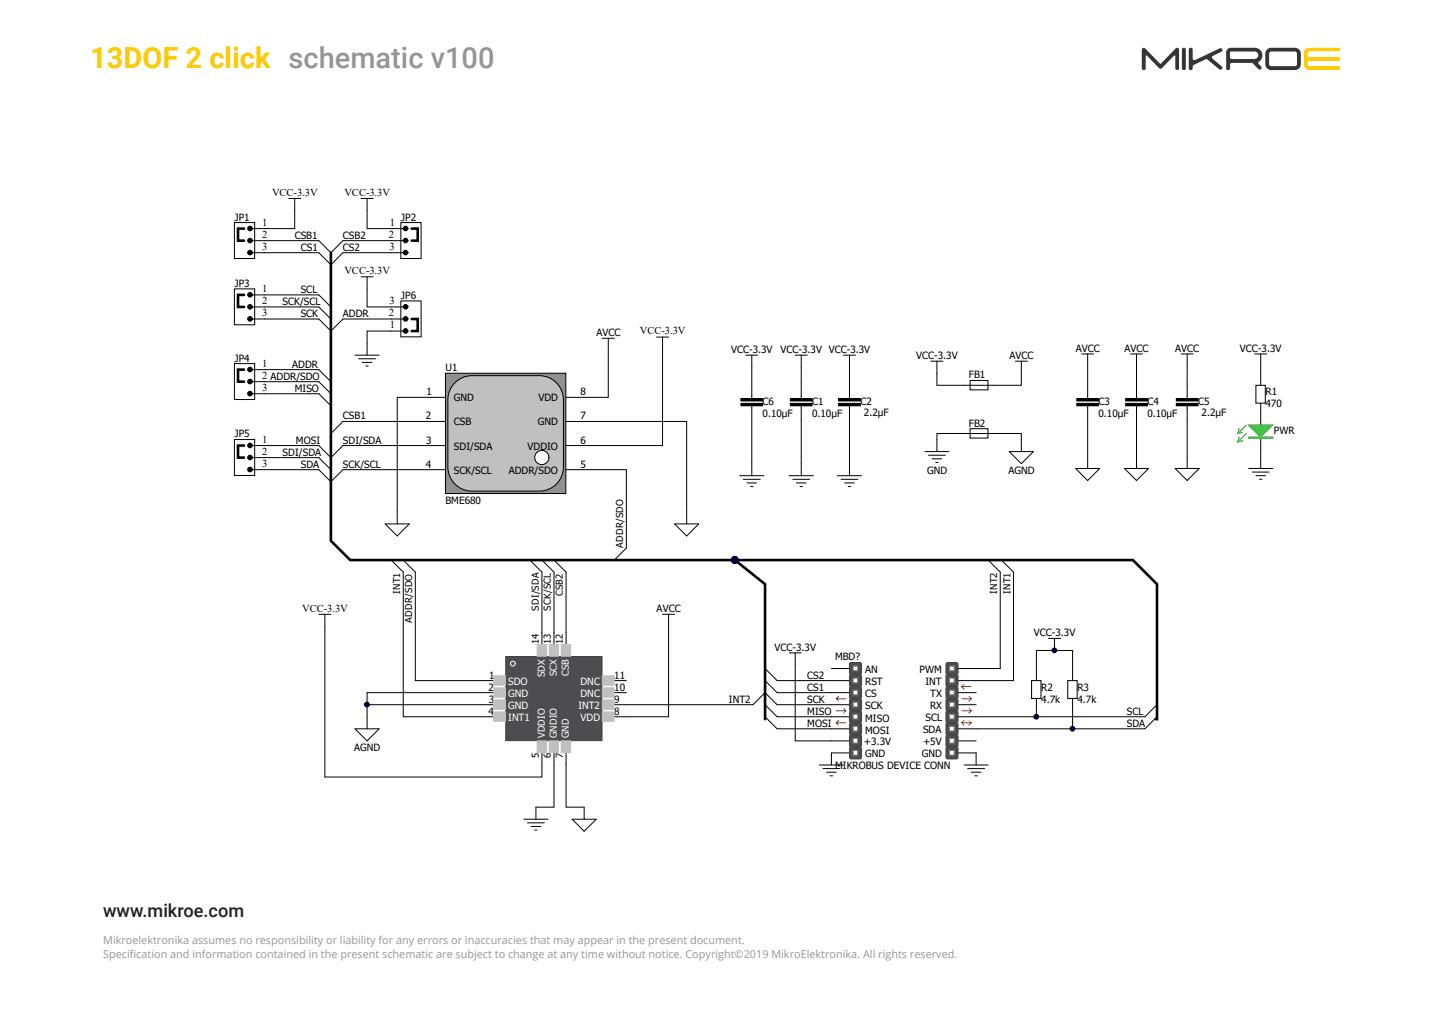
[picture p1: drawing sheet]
<svg xmlns="http://www.w3.org/2000/svg" width="420mm" height="297mm" viewBox="0 0 420 297" stroke-linecap="round" stroke-linejoin="round" font-family="sans-serif">
<path d="M381 14.4l1.3-.5h8.4a.54 .54 0 0 1 .5 .5 .54 .54 0 0 1-.5 .6h-8.6a.9 .9 0 0 0-.5 .8 .9 .9 0 0 0 .5 .8h8.6a.58 .58 0 0 1 .5 .6 .58 .58 0 0 1-.5 .6h-8.6a.8 .8 0 0 0-.5 .8 .8 .8 0 0 0 .7 .7h8.4a.55 .55 0 0 1 .5 .5 .55 .55 0 0 1-.5 .6h-8.4a1.74 1.74 0 0 1-1.8-1.8v-3.3z" fill-rule="evenodd" fill="#ffcb05"/>
<path d="M359 15.1l7.2-.1a1.09 1.09 0 0 1 1.1 1.1 1.09 1.09 0 0 1-1.1 1.1h-6.9l-.3-.5zM358.4 14.2l-.5 1.1v4.6a.58 .58 0 0 0 .6 .5 .58 .58 0 0 0 .5-.5l.1-1.2 .3-.3h5.9l.4 .1a4 4 0 0 0 2.1 1.8l.4-.5-.4-.7a.72 .72 0 0 1-.5-.6 .72 .72 0 0 1 .5-.7 2.22 2.22 0 0 0 .5-2.5 2.22 2.22 0 0 0-2.1-1.4h-6.9zM347.1 14.1l-.1 5.8a.58 .58 0 0 0 .5 .5 .58 .58 0 0 0 .6-.5v-.7l.3-.2 3.7-1.7 3.8 2.9a.57 .57 0 0 0 .7-.1 .57 .57 0 0 0 0-.7l-2.7-2.3-.2-.4 .3-.4 2.5-1.2a.56 .56 0 0 0 .2-.7 .56 .56 0 0 0-.7-.3l-7.3 3.5-.6-.4v-3l-.5-.3zM345.1 14.1l-.1 5.8a.58 .58 0 0 0 .5 .5 .58 .58 0 0 0 .6-.5v-5.5l-.3-.4zM369.8 14.4l.9-.4 7.2-.1a1.74 1.74 0 0 1 1.8 1.8v3a1.74 1.74 0 0 1-1.8 1.7h-6.8a1.74 1.74 0 0 1-1.8-1.7v-3.4zM370.6 15.2l-.2 .5v3l.3 .5 7.2 .1 .6-.3 .1-3.3-.4-.6-7.1-.1zM333.4 14.1l-.1 .4v5.4a.58 .58 0 0 0 .5 .5 .58 .58 0 0 0 .6-.5v-3.5l.3-.2 3.6 3.7 .4 .2 4.2-3.9 .1 3.7a.55 .55 0 0 0 .6 .5 .55 .55 0 0 0 .5-.5v-5.4l-.3-.5-.6 .1-4.5 4.5-4.5-4.5-.4-.2z" fill-rule="evenodd" fill="#343537"/>
<path d="M230.3 190.5h3.6M232.1 190.5v3.5M242.7 219.7v3.5M284.9 219.7v3.5M239.1 223.2h7.1M240.2 224.2h4.9M241.2 225.3h2.9M242.3 226.3h.7M281.4 223.2h7M282.4 224.2h5M283.5 225.3h2.8M284.5 226.3h.7" fill="none" stroke="#000" stroke-width=".29"/>
<path d="M147.6 191.5h28.1v24.6h-28.1z" fill="#4d4d4f" stroke="#443c3e" stroke-width=".29"/>
<g fill="none" stroke="#000" stroke-width=".29">
<path d="M140.6 198.6h7M158.2 184.5v7M161.7 184.5v7M165.2 184.5v7M175.8 198.6h7M140.6 202.1h7M140.6 205.6h7M140.6 209.1h7M158.2 216.1v7.1M161.7 216.1v7.1M165.2 216.1v7.1M175.8 202.1h7"/>
<path d="M175.8 205.6h7M175.8 209.1h7"/>
</g>
<circle cx="149.7" cy="193.6" r=".7" fill="none" stroke="#fff" stroke-width=".29"/>
<g fill="#c0c0c0" stroke="#c0c0c0" stroke-width=".29">
<path d="M144.1 197.2h3.4v2.7h-3.4z"/>
<path d="M144.1 200.7h3.4v2.7h-3.4z"/>
<path d="M144.1 204.2h3.4v2.7h-3.4z"/>
<path d="M144.1 207.7h3.4v2.8h-3.4z"/>
<path d="M156.8 216.1h2.7v3.5h-2.7z"/>
<path d="M160.3 216.1h2.7v3.5h-2.7z"/>
<path d="M163.8 216.1h2.8v3.5h-2.8z"/>
<path d="M175.8 207.7h3.4v2.8h-3.4z"/>
<path d="M175.8 204.2h3.4v2.7h-3.4z"/>
<path d="M175.8 200.7h3.4v2.7h-3.4z"/>
<path d="M175.8 197.2h3.4v2.7h-3.4z"/>
<path d="M156.8 188h2.7v3.5h-2.7z"/>
<path d="M160.3 188h2.7v3.5h-2.7z"/>
<path d="M163.8 188h2.8v3.5h-2.8z"/>
</g>
<path d="M130 108.9h35.1v35.1h-35.1z" fill="#918e92" stroke="#000" stroke-width=".29"/>
<path d="M132.4 112a7 7 0 0 1 5.4-2.4h19.6a7 7 0 0 1 7 7v19.7a7 7 0 0 1-7 7h-19.6a7 7 0 0 1-7.1-7v-19.7a7 7 0 0 1 1.7-4.6z" fill="#c0c0c0"/>
<path d="M126.5 115.9h3.5M132.4 112a7 7 0 0 1 5.4-2.4h19.6a7 7 0 0 1 7 7v19.7a7 7 0 0 1-7 7h-19.6a7 7 0 0 1-7.1-7v-19.7a7 7 0 0 1 1.7-4.6zM165.2 115.9h3.5M126.5 130h3.5M126.5 137h3.5M126.5 123h3.5M165.2 130h3.5M165.2 137h3.5M165.2 123h3.5" fill="none" stroke="#000" stroke-width=".29"/>
<circle cx="158.1" cy="133.5" r="2.08" fill="#fff" stroke="#000" stroke-width=".29"/>
<g fill="none" stroke="#000" stroke-width=".29">
<path d="M84.3 57.9h3.5M86 57.9v3.5M105.4 57.9h3.5M107.1 57.9v3.5M68.4 64.9h5.9v10.5h-5.9zM73.7 66.7h3.5M73.7 70.2h3.5M73.7 73.7h3.5M114.2 66.7h3.5M114.2 70.2h3.5M114.2 73.7h3.5M117 64.9h5.9v10.5h-5.9z"/>
<path d="M68.4 84.3h5.9v10.5h-5.9zM73.7 93.1h3.5M73.7 89.6h3.5M73.7 86h3.5M100.1 93.1l-3.5 3.5M105.4 80.8h3.5M107.1 80.8v3.5M114.2 96.6h3.5M114.2 93.1h3.5M114.2 89.6h3.5M117 87.8h5.9v10.5h-5.9zM191.6 98.3h3.5"/>
<path d="M193.4 98.3v3.6M68.4 106.1h5.9v10.5h-5.9zM73.7 107.8h3.5M73.7 111.4h3.5M73.7 114.9h3.5M103.6 103.6h7.1M104.7 104.7h4.9M105.7 105.7h2.8M106.8 106.8h.7M107.1 100.1v3.5M232.1 103.6h3.5M233.9 103.6v3.5"/>
<path d="M244.8 117.7h6.3v.7h-6.3zM244.8 116.3h6.3v.7h-6.3zM246.2 103.6h3.5M247.9 103.6v3.5M247.9 112.1v4.2M247.9 118.4v4.2M271.7 105.4h3.5M273.5 105.4v3.5M281.4 112.4h8.8M283.1 111h5.2v2.7h-5.2zM296.3 105.4h3.6M298.1 105.4v3.5"/>
<path d="M315.7 103.3h3.5M317.5 103.3v3.5M343.3 117.7h6.4v.7h-6.4zM343.3 116.3h6.4v.7h-6.4zM344.7 103.3h3.6M346.5 103.3v3.5M346.5 112.1v4.2M346.5 118.4v4.2M68.4 128.2h5.9v10.5h-5.9zM73.7 130h3.5M73.7 133.5h3.5M73.7 137h3.5"/>
<path d="M100.1 137l-3.5 3.5M100.1 130l-3.5 3.5M100.1 123l-3.5 3.5M230.3 138.8h7.1M231.4 139.8h4.9M233.9 135.3v3.5M244.4 138.8h7.1M245.5 139.8h4.9M247.9 135.3v3.5M269.9 131.8h7.1M271 132.8h4.9M272 133.9h2.9"/>
<path d="M273.1 134.9h.7M273.5 128.2v3.6M281.4 126.5h8.8M283.1 125.1h5.2v2.7h-5.2zM294.6 131.8h7l-3.5 3.5zM298.1 128.2v3.6M313.9 136.7h7.1l-3.5 3.5zM317.5 133.2v3.5M343 136.7h7l-3.5 3.5zM346.5 133.2v3.5M368 120.5v3.5M368 127.5v3.5"/>
<path d="M182.8 159.9l-3.5 3.5M232.4 140.9h2.9M233.5 141.9h.7M246.5 140.9h2.8M247.6 141.9h.7M93.1 179.2h3.5M94.8 179.2v3.5M114.2 163.4l3.5 3.5M117.7 163.4l3.5 3.5M193.4 179.2h3.5M195.1 179.2v3.5M288.4 163.4l3.5 3.5"/>
<path d="M292.3 163.4l3.5 3.5M223.3 195l3.5 3.6M223.3 198.6l3.5 3.5M301.1 198.6h2.7v5.2h-2.7zM302.5 196.8v1.8M306 186.3h3.5M307.8 186.3v3.5M311.6 198.6h2.8v5.2h-2.8zM313.1 196.8v1.8M103.6 212.6h7.1l-3.6 3.5zM107.1 209.1v3.5M219.8 205.6l3.5-3.5 3.5 3.5"/>
<path d="M223.3 205.6l3.5 3.5M223.3 209.1l3.5 3.5M302.5 203.8v1.8M313.1 203.8v1.8M337.7 205.6l-3.5 3.5M337.7 209.1l-3.5 3.5M152.9 239h7M156.4 235.5v3.5M167 239h7l-3.5 3.5zM170.5 235.5v3.5M154 240.1h4.9M155 241.1h2.8"/>
<path d="M156.1 242.2h.7"/>
</g>
<circle cx="307.7" cy="189.7" r=".67" fill="#000080" stroke="#000080" stroke-width=".29"/>
<path d="M71.2 66.7h-1.7v3.5h1.7M120.2 66.7h1.7v3.5h-1.7M71.2 86h-1.7v3.6h1.7M120.2 93.1h1.7v3.5h-1.7M71.2 107.8h-1.7v3.6h1.7M71.2 130h-1.7v3.5h1.7" fill="none" stroke="#000" stroke-width=".76"/>
<g fill="#000" stroke="#000" stroke-width=".29">
<path d="M72.5 66.2a.67 .67 0 0 0 .2 1.1 .67 .67 0 0 0 .9-.6h-.6h.6l-.4-.6zM73 66.7h.6z" fill-rule="evenodd"/>
<path d="M72.5 69.7a.67 .67 0 0 0 .2 1.1 .67 .67 0 0 0 .9-.6h-.6h.6l-.4-.6zM73 70.2h.6z" fill-rule="evenodd"/>
<path d="M72.5 73.2a.67 .67 0 0 0 .2 1.1 .67 .67 0 0 0 .9-.6h-.6h.6l-.4-.6zM73 73.7h.6z" fill-rule="evenodd"/>
<path d="M117.9 66.2a.67 .67 0 0 0 .2 1.1 .67 .67 0 0 0 .9-.6h-.6h.6l-.3-.6zM118.4 66.7h.6z" fill-rule="evenodd"/>
<path d="M117.9 69.7a.67 .67 0 0 0 .2 1.1 .67 .67 0 0 0 .9-.6h-.6h.6l-.3-.6zM118.4 70.2h.6z" fill-rule="evenodd"/>
<path d="M117.9 73.2a.67 .67 0 0 0 .2 1.1 .67 .67 0 0 0 .9-.6h-.6h.6l-.3-.6zM118.4 73.7h.6z" fill-rule="evenodd"/>
<path d="M72.5 85.5a.67 .67 0 0 0 .2 1.1 .67 .67 0 0 0 .9-.6h-.6h.6l-.4-.6zM73 86h.6z" fill-rule="evenodd"/>
<path d="M72.5 89a.67 .67 0 0 0 .2 1.1 .67 .67 0 0 0 .9-.6h-.6h.6l-.4-.6zM73 89.5h.6z" fill-rule="evenodd"/>
<path d="M72.5 92.5a.67 .67 0 0 0 .2 1.1 .67 .67 0 0 0 .9-.5l-.6-.1 .6 .1-.4-.7zM73 93l.6 .1z" fill-rule="evenodd"/>
<path d="M117.9 96.1a.67 .67 0 0 0 .2 1.1 .67 .67 0 0 0 .9-.6h-.6h.6l-.3-.7zM118.4 96.6h.6z" fill-rule="evenodd"/>
<path d="M117.9 92.5a.67 .67 0 0 0 .2 1.1 .67 .67 0 0 0 .9-.5l-.6-.1 .6 .1-.3-.7zM118.4 93l.6 .1z" fill-rule="evenodd"/>
<path d="M117.9 89a.67 .67 0 0 0 .2 1.1 .67 .67 0 0 0 .9-.6h-.6h.6l-.3-.6zM118.4 89.5h.6z" fill-rule="evenodd"/>
<path d="M72.5 107.3a.67 .67 0 0 0 .2 1.1 .67 .67 0 0 0 .9-.6h-.6h.6l-.4-.6zM73 107.8h.6z" fill-rule="evenodd"/>
<path d="M72.5 110.8a.67 .67 0 0 0 .2 1.1 .67 .67 0 0 0 .9-.5l-.6-.1 .6 .1-.4-.7zM73 111.3l.6 .1z" fill-rule="evenodd"/>
<path d="M72.5 114.3a.67 .67 0 0 0 .2 1.1 .67 .67 0 0 0 .9-.5l-.6-.1 .6 .1-.4-.7zM73 114.8l.6 .1z" fill-rule="evenodd"/>
<path d="M72.5 129.5a.67 .67 0 0 0 .2 1.1 .67 .67 0 0 0 .9-.6h-.6h.6l-.4-.6zM73 130h.6z" fill-rule="evenodd"/>
<path d="M72.5 133a.67 .67 0 0 0 .2 1.1 .67 .67 0 0 0 .9-.6h-.6h.6l-.4-.6zM73 133.5h.6z" fill-rule="evenodd"/>
<path d="M72.5 136.5a.67 .67 0 0 0 .2 1.1 .67 .67 0 0 0 .9-.6h-.6h.6l-.4-.6zM73 137h.6z" fill-rule="evenodd"/>
</g>
<g fill="none" stroke="#030000" stroke-width=".29">
<path d="M93.1 73.7l3.5 3.5 3.5-3.5M93.1 70.2l3.5 3.5 3.5-3.5M93.1 86l3.5 3.6M93.1 89.6l3.5 3.5M93.1 93.1l3.5 3.5M93.1 107.8l3.5 3.6M93.1 111.4l3.5 3.5M93.1 114.9l3.5 3.5M93.1 130l3.5 3.5M93.1 133.5l3.5 3.5M93.1 137l3.5 3.5M154.7 163.4l3.5 3.5"/>
<path d="M158.2 163.4l3.5 3.5M161.7 163.4l3.5 3.5"/>
</g>
<g fill="#000">
<path d="M244.8 117.7h6.3v.7h-6.3z" fill-rule="evenodd"/>
<path d="M244.8 116.3h6.3v.7h-6.3z" fill-rule="evenodd"/>
<path d="M343.3 117.7h6.4v.7h-6.4z" fill-rule="evenodd"/>
<path d="M343.3 116.3h6.4v.7h-6.4z" fill-rule="evenodd"/>
</g>
<path d="M364.4 127.7h7.1" fill="none" stroke="#00bf00" stroke-width=".35"/>
<path d="M364.4 127.5h7.1v.4h-7.1z" fill="none" stroke="#00bf00" stroke-width=".29"/>
<path d="M364.4 124h7.1l-3.5 3.5z" fill="#00bf00"/>
<path d="M361.6 127.5l-.3 1.4M361.6 125.1l-.3 1.4M363.7 126.5l-2.4 2.4 1.4-.3M363.7 124l-2.4 2.5 1.4-.4M364.4 124h7.1l-3.5 3.5z" fill="none" stroke="#00bf00" stroke-width=".29"/>
<g fill="none" stroke="#000" stroke-width=".29">
<path d="M77.2 73.7h15.9M77.2 70.2h15.9M86 61.4v5.3h-8.8M100.1 73.7h14.1M100.1 70.2h14.1M107.1 61.4v5.3h7.1M77.2 86h15.9M77.2 89.6h15.9M77.2 93.1h15.9M100.1 93.1h14.1M107.1 84.3v5.3h7.1M114.2 96.6h-7.1v3.5"/>
<path d="M175.8 98.7h3.5M177.5 98.7v17.2h-8.8M77.2 111.4h15.9M77.2 114.9h15.9M77.2 107.8h15.9M126.5 115.9h-10.6v37M193.4 101.9v28.1h-24.7M216.3 117.7h6.3v.7h-6.3zM216.3 116.3h6.3v.7h-6.3zM217.7 103.6h3.5M219.4 103.6v12.7M219.4 118.4v20.4"/>
<path d="M230.7 117.7h6.3v.7h-6.3zM230.7 116.3h6.3v.7h-6.3zM233.9 107.1v9.2M233.9 118.4v16.9M247.9 107.1v5M273.5 108.9v3.5h7.9M298.1 108.9v3.5h-7.9M314.3 117.7h6.3v.7h-6.3zM314.3 116.3h6.3v.7h-6.3zM317.5 106.8v9.5M317.5 118.4v14.8M328.5 117.7h6.4v.7h-6.4z"/>
<path d="M328.5 116.3h6.4v.7h-6.4zM330 103.3h3.5M331.7 103.3v13M331.7 118.4v18.3M346.5 106.8v5.3M366.2 103.3h3.5M368 103.3v7.4M368 119.4v1.1M77.2 133.5h15.9M77.2 137h15.9M77.2 130h15.9M100.1 123h26.4"/>
<path d="M100.1 137h26.4M100.1 130h26.4M168.7 123h31.7v29.9M168.7 137h14.1v22.9M215.9 138.8h7M217 139.8h4.9M247.9 122.6v12.7M281.4 126.5h-7.9v1.7M290.2 126.5h7.9v1.7M328.2 136.7h7l-3.5 3.5zM346.5 122.6v10.6M364.4 136.7h7.1"/>
<path d="M365.5 137.7h4.9M366.6 138.8h2.8M367.6 139.8h.7M368 131v5.7M112.4 152.9h7.1l-3.6 3.5zM196.9 152.9h7l-3.5 3.5zM218 140.9h2.8M219.1 141.9h.7M117.7 166.9v42.2h22.9M121.2 166.9v31.7h19.4M158.2 166.9v17.6M161.7 166.9v17.6"/>
<path d="M165.2 166.9v17.6M291.9 166.9v28.1h-12.3M295.8 166.9v31.7h-16.2M94.8 182.7v44h63.4v-3.5M195.1 182.7v26.4h-12.3M226.8 198.6h21.1M232.1 194v22.1h15.8M242.7 195h5.2M302.5 196.8v-7h10.6v7M107.1 205.6h33.5M140.6 202.1h-33.5v7M182.8 205.6h37"/>
<path d="M226.8 205.6h21.1M226.8 202.1h21.1M226.8 209.1h21.1M226.8 212.6h21.1M242.7 219.7h5.2M279.6 205.6h5.3M279.6 202.1h5.3M279.6 209.1h22.9M279.6 212.6h33.5M279.6 216.1h5.3M279.6 219.7h5.3M302.5 205.6v3.5h31.7"/>
<path d="M313.1 205.6v7h21.1M161.7 223.2v12.3h-5.3M165.2 223.2v12.3h5.3"/>
</g>
<g fill="#000">
<path d="M216.3 117.7h6.3v.7h-6.3z" fill-rule="evenodd"/>
<path d="M216.3 116.3h6.3v.7h-6.3z" fill-rule="evenodd"/>
<path d="M230.7 117.7h6.3v.7h-6.3z" fill-rule="evenodd"/>
<path d="M230.7 116.3h6.3v.7h-6.3z" fill-rule="evenodd"/>
<path d="M314.3 117.7h6.3v.7h-6.3z" fill-rule="evenodd"/>
<path d="M314.3 116.3h6.3v.7h-6.3z" fill-rule="evenodd"/>
<path d="M328.5 117.7h6.4v.7h-6.4z" fill-rule="evenodd"/>
<path d="M328.5 116.3h6.4v.7h-6.4z" fill-rule="evenodd"/>
</g>
<g fill="#000080" stroke="#000080" stroke-width=".29">
<circle cx="307.7" cy="189.7" r=".67"/>
<circle cx="107.1" cy="205.6" r=".67"/>
<circle cx="302.5" cy="209.1" r=".67"/>
<circle cx="313" cy="212.6" r=".67"/>
<circle cx="214.5" cy="163.4" r="1.02"/>
</g>
<path d="M96.6 73.7v84.1l5.6 5.6h112.3l8.8 7v39.4M214.5 163.4h116.2l7 7v39.4h-.4" fill="none" stroke="#000" stroke-width=".76"/>
<path d="M247.9 193.6l.4-.3h2.8l.4 .3v2.9l-.4 .3h-2.8l-.4-.3z" fill-rule="evenodd" fill="#4d4d4f"/>
<path d="M247.9 193.6l.4-.3h2.8l.4 .3v2.9l-.4 .3h-2.8l-.4-.3z" fill="none" stroke="#443c3e" stroke-width=".29"/>
<path d="M247.9 197.2l.4-.4h2.8l.4 .4v2.8l-.4 .3h-2.8l-.4-.3z" fill-rule="evenodd" fill="#4d4d4f"/>
<path d="M247.9 197.2l.4-.4h2.8l.4 .4v2.8l-.4 .3h-2.8l-.4-.3z" fill="none" stroke="#443c3e" stroke-width=".29"/>
<g fill="#fff" stroke="#808080" stroke-width=".29">
<path d="M249 194.3h1.3v1.4h-1.3z"/>
<path d="M249 197.9h1.3v1.3h-1.3z"/>
</g>
<path d="M247.9 200.7l.4-.4h2.8l.4 .4v2.8l-.4 .3h-2.8l-.4-.3z" fill-rule="evenodd" fill="#4d4d4f"/>
<path d="M247.9 200.7l.4-.4h2.8l.4 .4v2.8l-.4 .3h-2.8l-.4-.3z" fill="none" stroke="#443c3e" stroke-width=".29"/>
<path d="M247.9 204.2l.4-.4h2.8l.4 .4v2.8l-.4 .4h-2.8l-.4-.4z" fill-rule="evenodd" fill="#4d4d4f"/>
<path d="M247.9 204.2l.4-.4h2.8l.4 .4v2.8l-.4 .4h-2.8l-.4-.4z" fill="none" stroke="#443c3e" stroke-width=".29"/>
<g fill="#fff" stroke="#808080" stroke-width=".29">
<path d="M249 201.4h1.3v1.3h-1.3z"/>
<path d="M249 204.9h1.3v1.3h-1.3z"/>
</g>
<path d="M247.9 207.7l.4-.3h2.8l.4 .3v2.8l-.4 .4h-2.8l-.4-.4z" fill-rule="evenodd" fill="#4d4d4f"/>
<path d="M247.9 207.7l.4-.3h2.8l.4 .3v2.8l-.4 .4h-2.8l-.4-.4z" fill="none" stroke="#443c3e" stroke-width=".29"/>
<path d="M247.9 211.2l.4-.3h2.8l.4 .3v2.8l-.4 .4h-2.8l-.4-.4z" fill-rule="evenodd" fill="#4d4d4f"/>
<path d="M247.9 211.2l.4-.3h2.8l.4 .3v2.8l-.4 .4h-2.8l-.4-.4z" fill="none" stroke="#443c3e" stroke-width=".29"/>
<g fill="#fff" stroke="#808080" stroke-width=".29">
<path d="M249 208.4h1.3v1.3h-1.3z"/>
<path d="M249 211.9h1.3v1.4h-1.3z"/>
</g>
<path d="M247.9 214.7l.4-.3h2.8l.4 .3v2.9l-.4 .3h-2.8l-.4-.3z" fill-rule="evenodd" fill="#4d4d4f"/>
<path d="M247.9 214.7l.4-.3h2.8l.4 .3v2.9l-.4 .3h-2.8l-.4-.3z" fill="none" stroke="#443c3e" stroke-width=".29"/>
<path d="M247.9 218.3l.4-.4h2.8l.4 .4v2.8l-.4 .3h-2.8l-.4-.3z" fill-rule="evenodd" fill="#4d4d4f"/>
<path d="M247.9 218.3l.4-.4h2.8l.4 .4v2.8l-.4 .3h-2.8l-.4-.3z" fill="none" stroke="#443c3e" stroke-width=".29"/>
<g fill="#fff" stroke="#808080" stroke-width=".29">
<path d="M249 215.4h1.3v1.4h-1.3z"/>
<path d="M249 219h1.3v1.3h-1.3z"/>
</g>
<path d="M276.1 193.6l.3-.3h2.9l.3 .3v2.9l-.3 .3h-2.9l-.3-.3z" fill-rule="evenodd" fill="#4d4d4f"/>
<path d="M276.4 193.3h2.9l.3 .3v2.9l-.3 .3h-2.9l-.3-.3v-2.9z" fill="none" stroke="#443c3e" stroke-width=".29"/>
<path d="M276.1 197.2l.3-.4h2.9l.3 .4v2.8l-.3 .3h-2.9l-.3-.3z" fill-rule="evenodd" fill="#4d4d4f"/>
<path d="M276.4 196.8h2.9l.3 .4v2.8l-.3 .3h-2.9l-.3-.3v-2.8z" fill="none" stroke="#443c3e" stroke-width=".29"/>
<g fill="#fff" stroke="#808080" stroke-width=".29">
<path d="M277.2 194.3h1.3v1.4h-1.3z"/>
<path d="M277.2 197.9h1.3v1.3h-1.3z"/>
</g>
<path d="M276.1 200.7l.3-.4h2.9l.3 .4v2.8l-.3 .3h-2.9l-.3-.3z" fill-rule="evenodd" fill="#4d4d4f"/>
<path d="M276.1 200.7l.3-.4h2.9l.3 .4v2.8l-.3 .3h-2.9l-.3-.3z" fill="none" stroke="#443c3e" stroke-width=".29"/>
<path d="M276.1 204.2l.3-.4h2.9l.3 .4v2.8l-.3 .4h-2.9l-.3-.4z" fill-rule="evenodd" fill="#4d4d4f"/>
<path d="M276.4 203.8h2.9l.3 .4v2.8l-.3 .4h-2.9l-.3-.4v-2.8z" fill="none" stroke="#443c3e" stroke-width=".29"/>
<g fill="#fff" stroke="#808080" stroke-width=".29">
<path d="M277.2 201.4h1.3v1.3h-1.3z"/>
<path d="M277.2 204.9h1.3v1.3h-1.3z"/>
</g>
<path d="M276.1 207.7l.3-.3h2.9l.3 .3v2.8l-.3 .4h-2.9l-.3-.4z" fill-rule="evenodd" fill="#4d4d4f"/>
<path d="M276.4 207.4h2.9l.3 .3v2.8l-.3 .4h-2.9l-.3-.4v-2.8z" fill="none" stroke="#443c3e" stroke-width=".29"/>
<path d="M276.1 211.2l.3-.3h2.9l.3 .3v2.8l-.3 .4h-2.9l-.3-.4z" fill-rule="evenodd" fill="#4d4d4f"/>
<path d="M276.4 210.9h2.9l.3 .3v2.8l-.3 .4h-2.9l-.3-.4v-2.8z" fill="none" stroke="#443c3e" stroke-width=".29"/>
<g fill="#fff" stroke="#808080" stroke-width=".29">
<path d="M277.2 208.4h1.3v1.3h-1.3z"/>
<path d="M277.2 211.9h1.3v1.4h-1.3z"/>
</g>
<path d="M276.1 214.7l.3-.3h2.9l.3 .3v2.9l-.3 .3h-2.9l-.3-.3z" fill-rule="evenodd" fill="#4d4d4f"/>
<path d="M276.1 214.7l.3-.3h2.9l.3 .3v2.9l-.3 .3h-2.9l-.3-.3z" fill="none" stroke="#443c3e" stroke-width=".29"/>
<path d="M276.1 218.3l.3-.4h2.9l.3 .4v2.8l-.3 .3h-2.9l-.3-.3z" fill-rule="evenodd" fill="#4d4d4f"/>
<path d="M276.1 218.3l.3-.4h2.9l.3 .4v2.8l-.3 .3h-2.9l-.3-.3z" fill="none" stroke="#443c3e" stroke-width=".29"/>
<g fill="#fff" stroke="#808080" stroke-width=".29">
<path d="M277.2 215.4h1.3v1.4h-1.3z"/>
<path d="M277.2 219h1.3v1.3h-1.3z"/>
</g>
<g fill="none" stroke="#ee0e22" stroke-width=".29">
<path d="M281.4 199.6l-.7 .7M244.1 207.4h2.8l-.7 .7M244.8 210.2l-.7 .7M244.8 203.1l-.7 .7M246.2 206.7l.7 .7M246.9 210.9h-2.8l.7 .7M246.9 203.8h-2.8l.7 .7M280.7 203.8h2.8l-.7 .7M280.7 207.4h2.8l-.7 .7M280.7 210.9h2.8l-.7 .7M280.7 210.9l.7 .7M281.4 210.2l-.7 .7"/>
<path d="M282.8 203.1l.7 .7M282.8 206.7l.7 .7M282.8 210.2l.7 .7M283.5 200.3h-2.8l.7 .7"/>
</g>
<path d="M366.6 112.4h2.7v5.2h-2.7zM368 110.7v1.7M368 117.7v1.7" fill="none" stroke="#000" stroke-width=".29"/>
<text font-size="8.5" fill="#ffcb05" x="26.4" y="19.9">13DOF 2 click schematic v100</text>
<text font-size="5.3" fill="#231f20" x="30.1" y="267.5">www.mikroe.com</text>
<g font-size="3.2" fill="#939598">
<text x="30.1" y="275.6">Mikroelektronika assumes no responsibility or liability for any errors or inaccuracies that may appear in the present document.</text>
<text x="30.1" y="279.4">Specif</text>
<text x="37.9" y="279.4">ication and information contained in the present schematic are subject to change at any time without notice. Copyright©2019 MikroElektronika. All rights reserved.</text>
</g>
<g font-size="3.1">
<text x="79.4" y="57.1">VCC-3.3V</text>
<text x="100.6" y="57.1">VCC-3.3V</text>
<text x="76.5" y="65.9">1</text>
<text x="113.8" y="65.9">1</text>
<text x="76.5" y="69.5">2</text>
<text x="113.5" y="69.5">2</text>
<text x="76.5" y="73">3</text>
<text x="113.6" y="73">3</text>
<text x="100.6" y="80">VCC-3.3V</text>
<text x="76.5" y="85.3">1</text>
<text x="76.5" y="88.8">2</text>
<text x="113.6" y="88.8">3</text>
<text x="76.5" y="92.3">3</text>
<text x="113.5" y="92.3">2</text>
<text x="113.8" y="95.8">1</text>
<text x="186.8" y="97.6">VCC-3.3V</text>
<text x="76.5" y="107.1">1</text>
<text x="76.5" y="110.6">2 ADDR/SDO</text>
<text x="76.5" y="114.1">3</text>
<text x="76.5" y="129.2">1</text>
<text x="76.5" y="132.8">2</text>
<text x="76.5" y="136.3">3</text>
<text x="88.2" y="178.5">VCC-3.3V</text>
</g>
<g font-size="2.9">
<text x="68.4" y="64.3">JP1</text>
<text x="117" y="64.3">JP2</text>
<text x="86" y="69.6">CSB1</text>
<text x="100.1" y="69.6">CSB2</text>
<text x="87.8" y="73.1">CS1</text>
<text x="100.1" y="73.1">CS2</text>
<text x="68.4" y="83.7">JP3</text>
<text x="82.5" y="89">SCK/SCL</text>
<text x="87.8" y="85.4">SCL</text>
<text x="117" y="87.2">JP6</text>
<text x="87.8" y="92.5">SCK</text>
<text x="100.1" y="92.5">ADDR</text>
<text x="174.1" y="98.1">AVCC</text>
<text x="68.4" y="105.5">JP4</text>
<text x="85.3" y="107.2">ADDR</text>
<text x="213.4" y="103">VCC-3.3V</text>
<text x="227.8" y="103">VCC-3.3V VCC-3.3V</text>
<text x="267.4" y="104.8">VCC-3.3V</text>
<text x="294.6" y="104.8">AVCC</text>
<text x="314" y="102.7">AVCC</text>
<text x="328.2" y="102.7">AVCC</text>
<text x="343" y="102.7">AVCC</text>
<text x="361.9" y="102.7">VCC-3.3V</text>
<text x="130" y="108.3">U1</text>
<text x="282.8" y="110.4">FB1</text>
<text x="86" y="114.3">MISO</text>
<text x="124.5" y="115.3">1</text>
<text x="132.5" y="117.1">GND</text>
<text x="157.2" y="117.1">VDD</text>
<text x="169.4" y="115.3">8</text>
<text x="222.6" y="118.1">C6</text>
<text x="237" y="118.1">C1</text>
<text x="251.1" y="118.1">C2</text>
<text x="320.6" y="118.1">C3</text>
<text x="334.9" y="118.1">C4</text>
<text x="349.7" y="118.1">C5</text>
<text x="369.4" y="115.3">R1</text>
<text x="369.4" y="118.8">470</text>
<text x="100.1" y="122.4">CSB1</text>
<text x="124.3" y="122.4">2</text>
<text x="132.5" y="124.1">CSB</text>
<text x="157" y="124.1">GND</text>
<text x="169.4" y="122.4">7</text>
<text x="222.6" y="121.7">0.10µF</text>
<text x="237" y="121.7">0.10µF</text>
<text x="252.2" y="121.3">2.2µF</text>
<text x="282.8" y="124.5">FB2</text>
<text x="320.6" y="121.7">0.10µF</text>
<text x="334.9" y="121.7">0.10µF</text>
<text x="350.7" y="121.3">2.2µF</text>
<text x="68.4" y="127.6">JP5</text>
<text x="86.4" y="129.4">MOSI</text>
<text x="100.1" y="129.4">SDI/SDA</text>
<text x="124.4" y="129.4">3</text>
<text x="132.5" y="131.2">SDI/SDA</text>
<text x="154" y="131.2">VDDIO</text>
<text x="169.4" y="129.4">6</text>
<text x="371.8" y="126.6">PWR</text>
<text x="82.5" y="132.9">SDI/SDA</text>
<text x="87.8" y="136.4">SDA</text>
<text x="100.1" y="136.4">SCK/SCL</text>
<text x="124.3" y="136.4">4</text>
<text x="169.4" y="136.4">5</text>
<text x="132.5" y="138.2">SCK/SCL</text>
<text x="148.5" y="138.2">ADDR/SDO</text>
<text x="270.6" y="138.2">GND</text>
<text x="294.4" y="138.2">AGND</text>
<text x="130" y="147">BME680</text>
<text x="191.7" y="178.6">AVCC</text>
<text x="301.7" y="185.7">VCC-3.3V</text>
<text x="226" y="189.9">VCC-3.3V</text>
<text x="142.8" y="198">1</text>
<text x="179.3" y="198">11</text>
<text x="235.6" y="198">CS2</text>
<text x="243.7" y="192.7">MBD?</text>
<text x="252.5" y="196.2">AN</text>
<text x="268.4" y="196.2">PWM</text>
<text x="142.6" y="201.5">2</text>
<text x="179.3" y="201.5">10</text>
<text x="235.6" y="201.5">CS1</text>
<text x="252.5" y="199.7">RST</text>
<text x="252.5" y="203.2">CS</text>
<text x="270.1" y="199.7">INT</text>
<text x="271.5" y="203.2">TX</text>
<text x="303.9" y="201.5">R2</text>
<text x="314.5" y="201.5">R3</text>
<text x="142.6" y="208.5">4</text>
<text x="142.7" y="205">3</text>
<text x="179.3" y="205">9</text>
<text x="179.3" y="208.5">8</text>
<text x="212.7" y="205">INT2</text>
<text x="235.6" y="205">SCK</text>
<text x="235.6" y="208.5">MISO</text>
<text x="252.5" y="206.8">SCK</text>
<text x="271.4" y="206.8">RX</text>
<text x="303.9" y="205">4.7k</text>
<text x="314.5" y="205">4.7k</text>
<text x="328.9" y="208.5">SCL</text>
<text x="235.6" y="212">MOSI</text>
<text x="252.5" y="214.1">MOSI</text>
<text x="252.5" y="210.6">MISO</text>
<text x="269.4" y="213.8">SDA</text>
<text x="270.1" y="210.3">SCL</text>
<text x="328.9" y="212">SDA</text>
<text x="103.4" y="219.1">AGND</text>
<text x="252.2" y="217.3">+3.3V</text>
<text x="252.5" y="220.8">GND</text>
<text x="269.1" y="220.8">GND</text>
<text x="269.4" y="217.3">+5V</text>
<text x="243.7" y="224.3">MIKROBUS DEVICE CONN</text>
</g>
<g font-size="2.9" fill="#fff">
<text x="148.3" y="199.7">SDO</text>
<text x="148.3" y="203.2">GND</text>
<text x="169.4" y="203.2">DNC</text>
<text x="169.4" y="199.7">DNC</text>
<text x="148.3" y="206.8">GND</text>
<text x="168.8" y="206.8">INT2</text>
<text x="148.3" y="210.3">INT1</text>
<text x="169.5" y="210.3">VDD</text>
</g>
<g font-size="2.8">
<text x="181.9" y="159.9" transform="rotate(-90 181.9 159.9)">ADDR/SDO</text>
<text x="116.8" y="173.2" transform="rotate(-90 116.8 173.2)">INT1</text>
<text x="164.3" y="173.9" transform="rotate(-90 164.3 173.9)">CSB2</text>
<text x="291" y="173.2" transform="rotate(-90 291 173.2)">INT2</text>
<text x="294.9" y="173.2" transform="rotate(-90 294.9 173.2)">INT1</text>
<text x="157.3" y="178.2" transform="rotate(-90 157.3 178.2)">SDI/SDA</text>
<text x="160.8" y="178.2" transform="rotate(-90 160.8 178.2)">SCK/SCL</text>
<text x="120.3" y="181.7" transform="rotate(-90 120.3 181.7)">ADDR/SDO</text>
<text x="157.3" y="188" transform="rotate(-90 157.3 188)">14</text>
<text x="160.8" y="188" transform="rotate(-90 160.8 188)">13</text>
<text x="164.3" y="188" transform="rotate(-90 164.3 188)">12</text>
<text x="157.3" y="221.1" transform="rotate(-90 157.3 221.1)">5</text>
<text x="160.8" y="221.2" transform="rotate(-90 160.8 221.2)">6</text>
<text x="164.3" y="221.1" transform="rotate(-90 164.3 221.1)">7</text>
</g>
<g font-size="2.8" fill="#fff">
<text x="159" y="197.6" transform="rotate(-90 159 197.6)">SDX</text>
<text x="162.5" y="197.3" transform="rotate(-90 162.5 197.3)">SCX</text>
<text x="166.1" y="197.3" transform="rotate(-90 166.1 197.3)">CSB</text>
<text x="159" y="215.4" transform="rotate(-90 159 215.4)">VDDIO</text>
<text x="162.5" y="215.4" transform="rotate(-90 162.5 215.4)">GNDIO</text>
<text x="166.1" y="215.4" transform="rotate(-90 166.1 215.4)">GND</text>
</g>
</svg>
